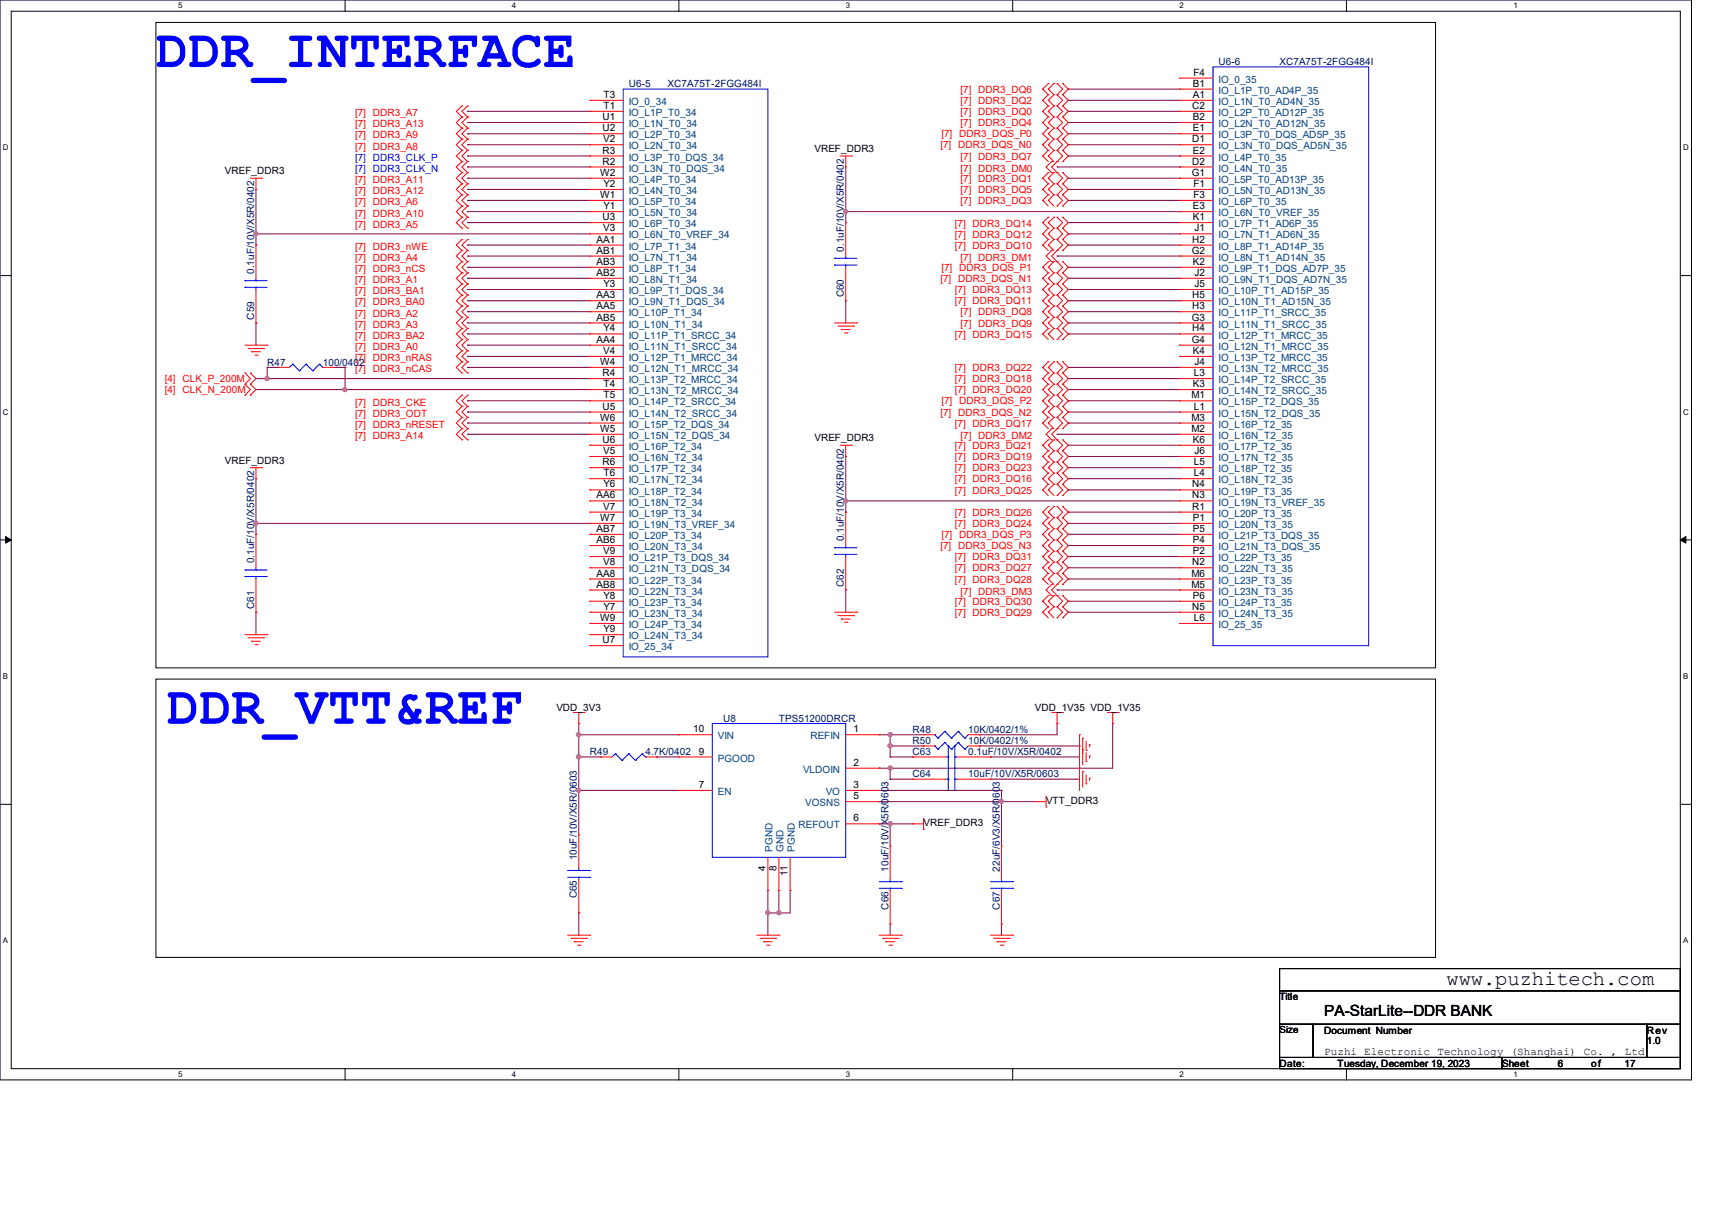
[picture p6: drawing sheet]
<svg xmlns="http://www.w3.org/2000/svg" width="297mm" height="210mm" viewBox="0 0 297 210" stroke-linecap="round" stroke-linejoin="round" font-family="sans-serif">
<path d="M0 0h293.5v187.3h-293.5zM1.9 1.9h289.6v183.4h-289.6z" fill="none" stroke="#000" stroke-width=".17"/>
<g fill="#fff">
<path d="M30.9 .2h.8v1.5h-.8z"/>
<path d="M30.9 185.5h.8v1.6h-.8z"/>
</g>
<path d="M59.9 0v1.9M59.9 185.3v2" fill="none" stroke="#000" stroke-width=".17"/>
<g fill="#fff">
<path d="M88.8 .2h.8v1.5h-.8z"/>
<path d="M88.8 185.5h.8v1.6h-.8z"/>
</g>
<path d="M117.8 0v1.9M117.8 185.3v2" fill="none" stroke="#000" stroke-width=".17"/>
<g fill="#fff">
<path d="M146.7 .2h.8v1.5h-.8z"/>
<path d="M146.7 185.5h.8v1.6h-.8z"/>
</g>
<path d="M175.7 0v1.9M175.7 185.3v2" fill="none" stroke="#000" stroke-width=".17"/>
<g fill="#fff">
<path d="M204.6 .2h.8v1.5h-.8z"/>
<path d="M204.6 185.5h.8v1.6h-.8z"/>
</g>
<path d="M233.6 0v1.9M233.6 185.3v2" fill="none" stroke="#000" stroke-width=".17"/>
<g fill="#fff">
<path d="M262.6 .2h.7v1.5h-.7z"/>
<path d="M262.6 185.5h.7v1.6h-.7z"/>
<path d="M.5 24.8h1v1.6h-1z"/>
<path d="M292 24.8h1v1.6h-1z"/>
<path d="M.5 70.7h1v1.5h-1z"/>
<path d="M292 70.7h1v1.5h-1z"/>
</g>
<path d="M0 47.8h1.9M291.5 47.8h2" fill="none" stroke="#000" stroke-width=".17"/>
<g fill="#fff">
<path d="M.5 116.5h.9v1.6h-.9z"/>
<path d="M292 116.5h.9v1.6h-.9z"/>
</g>
<path d="M0 93.6h1.9M291.5 93.6h2" fill="none" stroke="#000" stroke-width=".17"/>
<path d="M1 93l.9 .6-.9 .6zM291.5 93.6l1-.6v1.2z" fill="#000" stroke="#000" stroke-width=".17"/>
<g fill="#fff">
<path d="M.5 162.4h.9v1.5h-.9z"/>
<path d="M292 162.4h.9v1.5h-.9z"/>
</g>
<path d="M27.1 3.9h221.9v111.9h-221.9zM27.1 117.8h221.9v48.2h-221.9zM0 139.5h1.9M291.5 139.5h2M222 168h69.5v3.8h-69.5zM222 171.8h69.5v5.8h-69.5zM222 177.6h5.8v5.8h-5.8zM227.8 177.6h57.9v5.8h-57.9zM285.7 177.6h5.8v5.8h-5.8zM222 183.4h38.6v1.9h-38.6zM260.6 183.4h30.9v1.9h-30.9z" fill="none" stroke="#000" stroke-width=".17"/>
<g fill="none" stroke="#800040" stroke-width=".17">
<path d="M81.1 19.3h.1M81.1 19.3h21.2M185.3 19.3h.1M185.3 17.4h.1M185.3 15.5h.1M185.3 19.3h19.3M185.3 17.4h19.3M185.3 15.5h19.3M44.4 32.9v9.6M81.1 27.1h.1M81.1 29h.1M81.1 38.6h.1"/>
<path d="M81.1 34.8h.1M81.1 25.1h.1M81.1 23.2h.1M81.1 36.7h.1M81.1 30.9h.1M81.1 32.9h.1M81.1 21.3h.1M81.1 27.1h21.2M81.1 29h21.2M81.1 25.1h21.2M81.1 23.2h21.2M81.1 38.6h21.2"/>
<path d="M81.1 34.8h21.2M81.1 36.7h21.2M81.1 30.9h21.2M81.1 32.9h21.2M81.1 21.3h21.2M146.7 36.7h.1M146.7 38.6h.1M146.7 36.7h57.9M146.7 29v9.6M183.4 29h.1M183.4 29h21.2M185.3 25.1h.1"/>
<path d="M185.3 23.2h.1M185.3 30.9h.1M185.3 34.8h.1M185.3 21.3h.1M185.3 32.9h.1M185.3 27.1h.1M185.3 38.6h.1M185.3 27.1h19.3M185.3 25.1h19.3M185.3 23.2h19.3M185.3 38.6h19.3M185.3 34.8h19.3"/>
<path d="M185.3 30.9h19.3M185.3 32.9h19.3M185.3 21.3h19.3M44.4 56h.1M44.4 40.6h.1M44.4 42.5h.1M44.4 40.6h57.9M44.4 56v3.9M81.1 52.2h.1M81.1 57.9h.1M81.1 50.2h.1M81.1 59.9h.1"/>
<path d="M81.1 42.5h.1M81.1 46.4h.1M81.1 48.3h.1M81.1 54.1h.1M81.1 56h.1M81.1 44.4h.1M81.1 52.2h21.2M81.1 57.9h21.2M81.1 50.2h21.2M81.1 59.9h21.2M81.1 42.5h21.2M81.1 46.4h21.2"/>
<path d="M81.1 48.3h21.2M81.1 54.1h21.2M81.1 56h21.2M81.1 44.4h21.2M146.7 52.2h.1M146.7 52.2v3.8M183.4 44.4h.1M183.4 44.4h21.2M185.3 54.1h.1M185.3 56h.1M185.3 42.5h.1M185.3 52.2h.1"/>
<path d="M185.3 40.6h.1M185.3 50.2h.1M185.3 57.9h.1M185.3 46.4h.1M185.3 48.3h.1M185.3 52.2h19.3M185.3 57.9h19.3M185.3 50.2h19.3M185.3 42.5h19.3M185.3 46.4h19.3M185.3 48.3h19.3M185.3 54.1h19.3"/>
<path d="M185.3 56h19.3M185.3 40.6h19.3M44.4 65.7h57.9M44.4 67.6h57.9M46.4 65.7h.1M46.4 63.7h.1M46.4 63.7h1.9M46.4 63.7v2M57.9 63.7h2M59.9 67.6h.1M59.9 63.7h.1M59.9 63.7v3.9"/>
<path d="M81.1 69.5h.1M81.1 71.5h.1M81.1 73.4h.1M81.1 63.7h.1M81.1 61.8h.1M81.1 75.3h.1M81.1 69.5h21.2M81.1 71.5h21.2M81.1 73.4h21.2M81.1 63.7h21.2M81.1 61.8h21.2M81.1 75.3h21.2"/>
<path d="M102.3 65.7h.1M102.3 67.6h.1M146.7 79.2v9.6M183.4 75.3h.1M183.4 75.3h21.2M185.3 73.4h.1M185.3 65.7h.1M185.3 79.2h.1M185.3 67.6h.1M185.3 77.2h.1M185.3 63.7h.1M185.3 69.5h.1"/>
<path d="M185.3 71.5h.1M185.3 69.5h19.3M185.3 71.5h19.3M185.3 73.4h19.3M185.3 63.7h19.3M185.3 65.7h19.3M185.3 79.2h19.3M185.3 67.6h19.3M185.3 77.2h19.3M44.4 92.7h.1M44.4 90.8h.1M44.4 90.8h57.9"/>
<path d="M44.4 83v9.7M146.7 86.9h.1M146.7 88.8h.1M146.7 86.9h57.9M185.3 83h.1M185.3 81.1h.1M185.3 90.8h.1M185.3 85h.1M185.3 88.8h.1M185.3 98.5h.1M185.3 96.5h.1M185.3 92.7h.1"/>
<path d="M185.3 94.6h.1M185.3 83h19.3M185.3 81.1h19.3M185.3 90.8h19.3M185.3 85h19.3M185.3 88.8h19.3M185.3 98.5h19.3M185.3 96.5h19.3M185.3 92.7h19.3M185.3 94.6h19.3M44.4 106.2h.1M44.4 106.2v3.9"/>
<path d="M146.7 102.3h.1M146.7 102.3v3.9M183.4 102.3h.1M183.4 102.3h21.2M185.3 100.4h.1M185.3 106.2h.1M185.3 104.3h.1M185.3 100.4h19.3M185.3 106.2h19.3M185.3 104.3h19.3M100.4 137.1h.1M100.4 125.5h.1"/>
<path d="M100.4 127.4h.1M100.4 131.3h.1M100.4 125.5v19.3M100.4 131.3h3.9M100.4 127.4h17.4M100.4 137.1h17.4M113.9 131.3h.1M113.9 131.3h3.9M152.5 127.4h.1M152.5 133.2h.1M152.5 139h.1M152.5 137.1h.1"/>
<path d="M152.5 127.4h7.7M152.5 137.1h21.2M152.5 139h27M154.4 127.4h.1M154.4 129.4h.1M154.4 133.2h.1M154.4 135.1h.1M154.4 131.3h.1M154.4 127.4v3.9M154.4 133.2v1.9M154.4 131.3h3.9M154.4 129.4h5.8"/>
<path d="M154.4 135.1h3.9M169.9 127.4h.1M169.9 129.4h.1M169.9 129.4h17.4M171.8 135.1h.1M171.8 131.3h.1M171.8 131.3h15.5M171.8 135.1h15.5M173.7 137.1h.1M173.7 139h.1M173.7 137.1v9.6M183.4 125.5h.1"/>
<path d="M183.4 125.5v1.9h-13.5M193 125.5h.1M193 125.5v7.7h-40.5M100.4 158.3h.1M100.4 158.3v3.9M133.2 154.4h.1M133.2 158.3h.1M133.2 154.4v7.8M135.1 154.4h.1M135.1 158.3h.1M135.1 154.4v3.9M137.1 154.4h.1"/>
<path d="M137.1 154.4v3.9h-3.9M152.5 142.9h.1M152.5 142.9h5.8M154.4 142.9h.1M154.4 142.9v3.8M154.4 160.2h.1M154.4 160.2v2M173.7 160.2h.1M173.7 160.2v2"/>
</g>
<g fill="#f0f" stroke="#f0f" stroke-width=".17">
<circle cx="154.4" cy="129.3" r=".37"/>
<circle cx="154.4" cy="127.4" r=".37"/>
<circle cx="133.2" cy="158.3" r=".36"/>
<circle cx="100.4" cy="137.1" r=".37"/>
<circle cx="100.4" cy="127.4" r=".37"/>
<circle cx="100.4" cy="131.3" r=".37"/>
<circle cx="154.4" cy="133.2" r=".37"/>
<circle cx="154.4" cy="142.9" r=".37"/>
<circle cx="173.7" cy="139" r=".37"/>
<circle cx="135.1" cy="158.3" r=".37"/>
<circle cx="146.7" cy="36.7" r=".36"/>
<circle cx="146.7" cy="86.9" r=".36"/>
<circle cx="46.3" cy="65.6" r=".36"/>
<circle cx="59.8" cy="67.6" r=".36"/>
<circle cx="44.4" cy="40.5" r=".36"/>
<circle cx="44.4" cy="90.7" r=".36"/>
</g>
<g fill="none" stroke="#f00" stroke-width=".17">
<path d="M80.1 18.4h.1M80.1 18.4l-.9 .9 .9 1M81.1 18.4h.1M81.1 18.4l-1 .9 1 1M102.3 17.4h.1M102.3 19.3h.1M102.3 17.4h5.8M102.3 19.3h5.8M180.9 19.3h.1M180.9 17.4h.1M180.9 15.5h.1M180.9 19.3l1 1"/>
<path d="M180.9 17.4l1 1M180.9 15.5l1 .9M181.9 19.3h.1M181.9 18.4h.1M181.9 17.4h.1M181.9 16.4h.1M181.9 15.5h.1M181.9 14.5h.1M181.9 19.3l.9 1M181.9 18.4l-1 .9M181.9 17.4l.9 1M181.9 16.4l-1 1"/>
<path d="M181.9 15.5l.9 .9M181.9 14.5l-1 1M182.8 18.4h.1M182.8 16.4h.1M182.8 14.5h.1M182.8 18.4l-.9 .9M182.8 16.4l-.9 1M182.8 14.5l-.9 1M183.4 18.4h.1M183.4 16.4h.1M183.4 14.5h.1M183.4 18.4l1 .9-1 1"/>
<path d="M183.4 16.4l1 1-1 1M183.4 14.5l1 1-1 .9M184.4 18.4h.1M184.4 16.4h.1M184.4 14.5h.1M184.4 18.4l.9 .9-.9 1M184.4 16.4l.9 1-.9 1M184.4 14.5l.9 1-.9 .9M204.6 13.5h.1M204.6 15.5h.1M204.6 17.4h.1M204.6 19.3h.1"/>
<path d="M204.6 13.5h5.8M204.6 15.5h5.8M204.6 17.4h5.8M204.6 19.3h5.8M43.4 30.9h2M44.4 32.9h.1M44.4 30.9v2M45.4 30.9h.1M80.1 26.1h.1M80.1 28h.1M80.1 29.9h.1M80.1 37.7h.1"/>
<path d="M80.1 39.6h.1M80.1 33.8h.1M80.1 35.7h.1M80.1 20.3h.1M80.1 24.1h.1M80.1 22.2h.1M80.1 31.9h.1M80.1 26.1l-.9 1 .9 .9M80.1 28l-.9 1 .9 .9M80.1 37.7l-.9 .9 .9 1M80.1 33.8l-.9 1 .9 .9M80.1 24.1l-.9 1 .9 1"/>
<path d="M80.1 22.2l-.9 1 .9 .9M80.1 35.7l-.9 1 .9 1M80.1 29.9l-.9 1 .9 1M80.1 31.9l-.9 1 .9 .9M80.1 20.3l-.9 1 .9 .9M81.1 26.1h.1M81.1 28h.1M81.1 29.9h.1M81.1 37.7h.1M81.1 39.6h.1M81.1 33.8h.1M81.1 35.7h.1"/>
<path d="M81.1 20.3h.1M81.1 24.1h.1M81.1 22.2h.1M81.1 31.9h.1M81.1 26.1l-1 1 1 .9M81.1 28l-1 1 1 .9M81.1 37.7l-1 .9 1 1M81.1 33.8l-1 1 1 .9M81.1 24.1l-1 1 1 1M81.1 22.2l-1 1 1 .9M81.1 35.7l-1 1 1 1M81.1 29.9l-1 1 1 1"/>
<path d="M81.1 31.9l-1 1 1 .9M81.1 20.3l-1 1 1 .9M102.3 21.3h.1M102.3 23.2h.1M102.3 25.1h.1M102.3 27.1h.1M102.3 29h.1M102.3 30.9h.1M102.3 32.9h.1M102.3 34.8h.1M102.3 36.7h.1M102.3 38.6h.1"/>
<path d="M102.3 27.1h5.8M102.3 30.9h5.8M102.3 21.3h5.8M102.3 23.2h5.8M102.3 25.1h5.8M102.3 29h5.8M102.3 32.9h5.8M102.3 34.8h5.8M102.3 36.7h5.8M102.3 38.6h5.8M145.8 27.1h1.9M146.7 29h.1"/>
<path d="M146.7 38.6h.1M146.7 27.1v1.9M146.7 38.6v5.8M147.7 27.1h.1M180.9 25.1h.1M180.9 23.2h.1M180.9 30.9h.1M180.9 34.8h.1M180.9 21.3h.1M180.9 32.9h.1M180.9 27.1h.1M180.9 38.6h.1"/>
<path d="M180.9 25.1l1 1M180.9 23.2l1 .9M180.9 30.9l1 1M180.9 34.8l1 .9M180.9 21.3l1 .9M180.9 32.9l1 .9M180.9 27.1l1 .9M180.9 38.6l1 1M181.9 25.1h.1M181.9 24.1h.1M181.9 23.2h.1M181.9 22.2h.1"/>
<path d="M181.9 30.9h.1M181.9 29.9h.1M181.9 34.8h.1M181.9 33.8h.1M181.9 21.3h.1M181.9 20.3h.1M181.9 32.9h.1M181.9 31.9h.1M181.9 27.1h.1M181.9 26.1h.1M181.9 39.6h.1M181.9 38.6h.1"/>
<path d="M181.9 37.7h.1M181.9 25.1l.9 1M181.9 24.1l-1 1M181.9 23.2l.9 .9M181.9 22.2l-1 1M181.9 30.9l.9 1M181.9 29.9l-1 1M181.9 34.8l.9 .9M181.9 33.8l-1 1M181.9 21.3l.9 .9M181.9 20.3l-1 1M181.9 32.9l.9 .9"/>
<path d="M181.9 31.9l-1 1M181.9 27.1l.9 .9M181.9 26.1l-1 1M181.9 39.6l-1 1M181.9 38.6l.9 1M181.9 37.7l-1 .9M182.5 28h.1M182.5 29.9h.1M182.5 28l-1 1 1 .9M182.8 24.1h.1M182.8 22.2h.1M182.8 29.9h.1"/>
<path d="M182.8 33.8h.1M182.8 20.3h.1M182.8 31.9h.1M182.8 26.1h.1M182.8 39.6h.1M182.8 37.7h.1M182.8 24.1l-.9 1M182.8 22.2l-.9 1M182.8 29.9l-.9 1M182.8 33.8l-.9 1M182.8 20.3l-.9 1M182.8 31.9l-.9 1"/>
<path d="M182.8 26.1l-.9 1M182.8 39.6l-.9 1M182.8 37.7l-.9 .9M183.4 26.1h.1M183.4 24.1h.1M183.4 22.2h.1M183.4 28h.1M183.4 29.9h.1M183.4 20.3h.1M183.4 31.9h.1M183.4 35.7h.1M183.4 33.8h.1"/>
<path d="M183.4 39.6h.1M183.4 37.7h.1M183.4 24.1l1 1-1 1M183.4 22.2l1 1-1 .9M183.4 26.1l1 1-1.9 1.9 .9 .9M183.4 29.9l1 1-1 1M183.4 33.8l1 1-1 .9M183.4 20.3l1 1-1 .9M183.4 31.9l1 1-1 .9M183.4 39.6l1 1-1 .9M183.4 37.7l1 .9-1 1M184.4 24.1h.1"/>
<path d="M184.4 26.1h.1M184.4 22.2h.1M184.4 20.3h.1M184.4 29.9h.1M184.4 31.9h.1M184.4 33.8h.1M184.4 35.7h.1M184.4 28h.1M184.4 39.6h.1M184.4 37.7h.1M184.4 24.1l.9 1-.9 1M184.4 22.2l.9 1-.9 .9"/>
<path d="M184.4 29.9l.9 1-.9 1M184.4 33.8l.9 1-.9 .9M184.4 20.3l.9 1-.9 .9M184.4 31.9l.9 1-.9 .9M184.4 26.1l.9 1-.9 .9M184.4 39.6l.9 1-.9 .9M184.4 37.7l.9 .9-.9 1M204.6 21.3h.1M204.6 23.2h.1M204.6 25.1h.1M204.6 27.1h.1M204.6 29h.1"/>
<path d="M204.6 30.9h.1M204.6 32.9h.1M204.6 34.8h.1M204.6 36.7h.1M204.6 38.6h.1M204.6 27.1h5.8M204.6 30.9h5.8M204.6 21.3h5.8M204.6 23.2h5.8M204.6 25.1h5.8M204.6 29h5.8M204.6 32.9h5.8"/>
<path d="M204.6 34.8h5.8M204.6 36.7h5.8M204.6 38.6h5.8M42.5 59.9h3.9M44.4 42.5h.1M44.4 56h.1M44.4 42.5v5.8M44.4 50.2v5.8M46.4 59.9h.1M80.1 58.9h.1M80.1 51.2h.1M80.1 53.1h.1"/>
<path d="M80.1 49.2h.1M80.1 57h.1M80.1 41.5h.1M80.1 43.4h.1M80.1 45.4h.1M80.1 47.3h.1M80.1 55h.1M80.1 58.9l-.9 1 .9 .9M80.1 51.2l-.9 1 .9 .9M80.1 49.2l-.9 1 .9 1M80.1 57l-.9 .9 .9 1M80.1 41.5l-.9 1 .9 .9"/>
<path d="M80.1 45.4l-.9 1 .9 .9M80.1 47.3l-.9 1 .9 .9M80.1 53.1l-.9 1 .9 .9M80.1 55l-.9 1 .9 1M80.1 43.4l-.9 1 .9 1M81.1 58.9h.1M81.1 51.2h.1M81.1 53.1h.1M81.1 49.2h.1M81.1 57h.1M81.1 41.5h.1M81.1 43.4h.1"/>
<path d="M81.1 45.4h.1M81.1 47.3h.1M81.1 55h.1M81.1 58.9l-1 1 1 .9M81.1 51.2l-1 1 1 .9M81.1 49.2l-1 1 1 1M81.1 57l-1 .9 1 1M81.1 41.5l-1 1 1 .9M81.1 45.4l-1 1 1 .9M81.1 47.3l-1 1 1 .9M81.1 53.1l-1 1 1 .9M81.1 55l-1 1 1 1"/>
<path d="M81.1 43.4l-1 1 1 1M102.3 40.6h.1M102.3 42.5h.1M102.3 44.4h.1M102.3 46.4h.1M102.3 48.3h.1M102.3 50.2h.1M102.3 52.2h.1M102.3 54.1h.1M102.3 56h.1M102.3 57.9h.1M102.3 59.9h.1"/>
<path d="M102.3 56h5.8M102.3 59.9h5.8M102.3 40.6h5.8M102.3 42.5h5.8M102.3 44.4h5.8M102.3 46.4h5.8M102.3 48.3h5.8M102.3 50.2h5.8M102.3 52.2h5.8M102.3 54.1h5.8M102.3 57.9h5.8M144.8 56h3.9"/>
<path d="M145.4 56.6h2.7M146 57.1h.1M146 57.1h1.5M146.5 57.7h.4M146.7 52.2h.1M146.7 46.4v5.8M146.9 57.7h.1M148.1 56.6h.1M148.7 56h.1M180.9 54.1h.1M180.9 56h.1M180.9 42.5h.1"/>
<path d="M180.9 52.2h.1M180.9 40.6h.1M180.9 50.2h.1M180.9 57.9h.1M180.9 48.3h.1M180.9 46.4h.1M180.9 54.1l1 .9M180.9 56l1 1M180.9 42.5l1 .9M180.9 52.2l1 .9M180.9 40.6l1 .9M180.9 50.2l1 1"/>
<path d="M180.9 57.9l1 1M180.9 48.3l1 .9M180.9 46.4l1 .9M181.9 54.1h.1M181.9 53.1h.1M181.9 56h.1M181.9 55h.1M181.9 42.5h.1M181.9 41.5h.1M181.9 52.2h.1M181.9 51.2h.1M181.9 40.6h.1"/>
<path d="M181.9 50.2h.1M181.9 49.2h.1M181.9 57.9h.1M181.9 57h.1M181.9 48.3h.1M181.9 47.3h.1M181.9 46.4h.1M181.9 45.4h.1M181.9 54.1l.9 .9M181.9 53.1l-1 1M181.9 56l.9 1M181.9 55l-1 1"/>
<path d="M181.9 42.5l.9 .9M181.9 41.5l-1 1M181.9 52.2l.9 .9M181.9 51.2l-1 1M181.9 40.6l.9 .9M181.9 50.2l.9 1M181.9 49.2l-1 1M181.9 57.9l.9 1M181.9 57l-1 .9M181.9 48.3l.9 .9M181.9 47.3l-1 1M181.9 46.4l.9 .9"/>
<path d="M181.9 45.4l-1 1M182.5 43.4h.1M182.5 45.4h.1M182.5 43.4l-1 1 1 1M182.8 53.1h.1M182.8 55h.1M182.8 41.5h.1M182.8 51.2h.1M182.8 49.2h.1M182.8 57h.1M182.8 47.3h.1M182.8 45.4h.1"/>
<path d="M182.8 53.1l-.9 1M182.8 55l-.9 1M182.8 41.5l-.9 1M182.8 51.2l-.9 1M182.8 49.2l-.9 1M182.8 57l-.9 .9M182.8 47.3l-.9 1M182.8 45.4l-.9 1M183.4 55h.1M183.4 53.1h.1M183.4 57h.1M183.4 43.4h.1"/>
<path d="M183.4 41.5h.1M183.4 51.2h.1M183.4 49.2h.1M183.4 58.9h.1M183.4 45.4h.1M183.4 47.3h.1M183.4 53.1l1 1-1 .9M183.4 55l1 1-1 1M183.4 41.5l1 1-1 .9M183.4 51.2l1 1-1 .9M183.4 49.2l1 1-1 1M183.4 57l1 .9-1 1"/>
<path d="M183.4 43.4l-.9 1 .9 1M183.4 47.3l1 1-1 .9M183.4 45.4l1 1-1 .9M184.4 53.1h.1M184.4 55h.1M184.4 57h.1M184.4 41.5h.1M184.4 43.4h.1M184.4 51.2h.1M184.4 49.2h.1M184.4 58.9h.1M184.4 47.3h.1"/>
<path d="M184.4 45.4h.1M184.4 53.1l.9 1-.9 .9M184.4 55l.9 1-.9 1M184.4 41.5l.9 1-.9 .9M184.4 51.2l.9 1-.9 .9M184.4 49.2l.9 1-.9 1M184.4 57l.9 .9-.9 1M184.4 47.3l.9 1-.9 .9M184.4 45.4l.9 1-.9 .9M204.6 40.6h.1M204.6 42.5h.1M204.6 44.4h.1"/>
<path d="M204.6 46.4h.1M204.6 48.3h.1M204.6 50.2h.1M204.6 52.2h.1M204.6 54.1h.1M204.6 56h.1M204.6 57.9h.1M204.6 59.9h.1M204.6 56h5.8M204.6 59.9h5.8M204.6 40.6h5.8M204.6 42.5h5.8"/>
<path d="M204.6 44.4h5.8M204.6 46.4h5.8M204.6 48.3h5.8M204.6 50.2h5.8M204.6 52.2h5.8M204.6 54.1h5.8M204.6 57.9h5.8M42.5 66.6h.1M42.5 64.7h.1M42.5 68.5h.1M42.5 64.7l.9 1-.9 .9M42.5 66.6l.9 1-.9 .9"/>
<path d="M43.1 60.5h2.7M43.4 64.7h.1M43.4 66.6h.1M43.4 68.5h.1M43.4 64.7l1 1-1 .9M43.4 66.6l1 1-1 .9M43.6 61h.1M43.6 61h1.6M44.2 61.6h.4M44.6 61.6h.1M45.8 60.5h.1M48.3 63.7h.1"/>
<path d="M48.3 63.7h1.9M56 63.7h1.9M57.9 63.7h.1M80.1 60.8h.1M80.1 68.5h.1M80.1 70.5h.1M80.1 72.4h.1M80.1 74.3h.1M80.1 62.7h.1M80.1 64.7h.1M80.1 76.3h.1M80.1 68.5l-.9 1 .9 1"/>
<path d="M80.1 70.5l-.9 1 .9 .9M80.1 72.4l-.9 1 .9 .9M80.1 60.8l-.9 1 .9 .9M80.1 62.7l-.9 1 .9 1M80.1 74.3l-.9 1 .9 1M81.1 60.8h.1M81.1 68.5h.1M81.1 70.5h.1M81.1 72.4h.1M81.1 74.3h.1M81.1 62.7h.1M81.1 64.7h.1"/>
<path d="M81.1 76.3h.1M81.1 68.5l-1 1 1 1M81.1 70.5l-1 1 1 .9M81.1 72.4l-1 1 1 .9M81.1 60.8l-1 1 1 .9M81.1 62.7l-1 1 1 1M81.1 74.3l-1 1 1 1M102.3 61.8h.1M102.3 63.7h.1M102.3 65.7h.1M102.3 67.6h.1M102.3 69.5h.1"/>
<path d="M102.3 71.5h.1M102.3 73.4h.1M102.3 75.3h.1M102.3 77.2h.1M102.3 79.2h.1M102.3 77.2h5.8M102.3 61.8h5.8M102.3 63.7h5.8M102.3 65.7h5.8M102.3 67.6h5.8M102.3 69.5h5.8M102.3 71.5h5.8"/>
<path d="M102.3 73.4h5.8M102.3 75.3h5.8M102.3 79.2h5.8M145.8 77.2h1.9M146.7 79.2h.1M146.7 77.2v2M147.7 77.2h.1M180.9 73.4h.1M180.9 65.7h.1M180.9 79.2h.1M180.9 67.6h.1M180.9 77.2h.1"/>
<path d="M180.9 63.7h.1M180.9 69.5h.1M180.9 71.5h.1M180.9 73.4l1 .9M180.9 65.7l1 .9M180.9 79.2l1 .9M180.9 67.6l1 .9M180.9 77.2l1 1M180.9 63.7l1 1M180.9 69.5l1 1M180.9 71.5l1 .9M181.9 73.4h.1"/>
<path d="M181.9 72.4h.1M181.9 65.7h.1M181.9 64.7h.1M181.9 79.2h.1M181.9 78.2h.1M181.9 67.6h.1M181.9 66.6h.1M181.9 77.2h.1M181.9 76.3h.1M181.9 63.7h.1M181.9 62.7h.1M181.9 69.5h.1"/>
<path d="M181.9 68.5h.1M181.9 71.5h.1M181.9 70.5h.1M181.9 73.4l.9 .9M181.9 72.4l-1 1M181.9 65.7l.9 .9M181.9 64.7l-1 1M181.9 79.2l.9 .9M181.9 78.2l-1 1M181.9 67.6l.9 .9M181.9 66.6l-1 1M181.9 77.2l.9 1"/>
<path d="M181.9 76.3l-1 .9M181.9 63.7l.9 1M181.9 62.7l-1 1M181.9 69.5l.9 1M181.9 68.5l-1 1M181.9 71.5l.9 .9M181.9 70.5l-1 1M182.5 74.3h.1M182.5 76.3h.1M182.5 74.3l-1 1 1 1M182.8 72.4h.1M182.8 64.7h.1"/>
<path d="M182.8 78.2h.1M182.8 66.6h.1M182.8 76.3h.1M182.8 62.7h.1M182.8 68.5h.1M182.8 70.5h.1M182.8 72.4l-.9 1M182.8 64.7l-.9 1M182.8 78.2l-.9 1M182.8 66.6l-.9 1M182.8 76.3l-.9 .9M182.8 62.7l-.9 1"/>
<path d="M182.8 68.5l-.9 1M182.8 70.5l-.9 1M183.4 74.3h.1M183.4 72.4h.1M183.4 66.6h.1M183.4 64.7h.1M183.4 78.2h.1M183.4 68.5h.1M183.4 76.3h.1M183.4 62.7h.1M183.4 70.5h.1M183.4 72.4l1 1-1 .9"/>
<path d="M183.4 64.7l1 1-1 .9M183.4 78.2l1 1-1 .9M183.4 66.6l1 1-1 .9M183.4 76.3l1 .9-1 1M183.4 62.7l1 1-1 1M183.4 74.3l-.9 1 .9 1M183.4 68.5l1 1-1 1M183.4 70.5l1 1-1 .9M184.4 72.4h.1M184.4 74.3h.1M184.4 64.7h.1M184.4 66.6h.1"/>
<path d="M184.4 78.2h.1M184.4 68.5h.1M184.4 76.3h.1M184.4 62.7h.1M184.4 70.5h.1M184.4 72.4l.9 1-.9 .9M184.4 64.7l.9 1-.9 .9M184.4 78.2l.9 1-.9 .9M184.4 66.6l.9 1-.9 .9M184.4 76.3l.9 .9-.9 1M184.4 62.7l.9 1-.9 1M184.4 68.5l.9 1-.9 1"/>
<path d="M184.4 70.5l.9 1-.9 .9M204.6 61.8h.1M204.6 63.7h.1M204.6 65.7h.1M204.6 67.6h.1M204.6 69.5h.1M204.6 71.5h.1M204.6 73.4h.1M204.6 75.3h.1M204.6 77.2h.1M204.6 79.2h.1M204.6 77.2h5.8"/>
<path d="M204.6 61.8h5.8M204.6 63.7h5.8M204.6 65.7h5.8M204.6 67.6h5.8M204.6 69.5h5.8M204.6 71.5h5.8M204.6 73.4h5.8M204.6 75.3h5.8M204.6 79.2h5.8M43.4 81.1h2M44.4 83h.1M44.4 92.7h.1"/>
<path d="M44.4 81.1v1.9M44.4 92.7v5.8M45.4 81.1h.1M102.3 81.1h.1M102.3 83h.1M102.3 85h.1M102.3 86.9h.1M102.3 88.8h.1M102.3 90.8h.1M102.3 92.7h.1M102.3 94.6h.1M102.3 96.5h.1"/>
<path d="M102.3 98.5h.1M102.3 81.1h5.8M102.3 83h5.8M102.3 85h5.8M102.3 86.9h5.8M102.3 88.8h5.8M102.3 90.8h5.8M102.3 92.7h5.8M102.3 94.6h5.8M102.3 96.5h5.8M102.3 98.5h5.8M146.7 88.8h.1"/>
<path d="M146.7 88.8v5.8M146.7 96.5v5.8M180.9 83h.1M180.9 81.1h.1M180.9 90.8h.1M180.9 85h.1M180.9 88.8h.1M180.9 98.5h.1M180.9 96.5h.1M180.9 94.6h.1M180.9 92.7h.1M180.9 83l1 1"/>
<path d="M180.9 81.1l1 .9M180.9 90.8l1 .9M180.9 85l1 .9M180.9 88.8l1 1M180.9 98.5l1 .9M180.9 96.5l1 1M180.9 94.6l1 1M180.9 92.7l1 .9M181.9 83h.1M181.9 82h.1M181.9 81.1h.1M181.9 80.1h.1"/>
<path d="M181.9 90.8h.1M181.9 89.8h.1M181.9 85h.1M181.9 84h.1M181.9 88.8h.1M181.9 87.8h.1M181.9 98.5h.1M181.9 97.5h.1M181.9 99.4h.1M181.9 96.5h.1M181.9 95.6h.1M181.9 94.6h.1"/>
<path d="M181.9 93.6h.1M181.9 92.7h.1M181.9 91.7h.1M181.9 83l.9 1M181.9 82l-1 1M181.9 81.1l.9 .9M181.9 80.1l-1 1M181.9 90.8l.9 .9M181.9 89.8l-1 1M181.9 85l.9 .9M181.9 84l-1 1M181.9 88.8l.9 1"/>
<path d="M181.9 87.8l-1 1M181.9 98.5l.9 .9M181.9 97.5l-1 1M181.9 99.4l-1 1M181.9 96.5l.9 1M181.9 95.6l-1 .9M181.9 94.6l.9 1M181.9 93.6l-1 1M181.9 92.7l.9 .9M181.9 91.7l-1 1M182.8 82h.1M182.8 80.1h.1"/>
<path d="M182.8 89.8h.1M182.8 84h.1M182.8 87.8h.1M182.8 97.5h.1M182.8 99.4h.1M182.8 95.6h.1M182.8 93.6h.1M182.8 91.7h.1M182.8 82l-.9 1M182.8 80.1l-.9 1M182.8 89.8l-.9 1M182.8 84l-.9 1"/>
<path d="M182.8 87.8l-.9 1M182.8 97.5l-.9 1M182.8 99.4l-.9 1M182.8 95.6l-.9 .9M182.8 93.6l-.9 1M182.8 91.7l-.9 1M183.4 84h.1M183.4 82h.1M183.4 80.1h.1M183.4 91.7h.1M183.4 89.8h.1M183.4 85.9h.1"/>
<path d="M183.4 87.8h.1M183.4 99.4h.1M183.4 97.5h.1M183.4 95.6h.1M183.4 93.6h.1M183.4 82l1 1-1 1M183.4 80.1l1 1-1 .9M183.4 89.8l1 1-1 .9M183.4 84l1 1-1 .9M183.4 87.8l1 1-1 1M183.4 97.5l1 1-1 .9M183.4 99.4l1 1-1 .9"/>
<path d="M183.4 95.6l1 .9-1 1M183.4 93.6l1 1-1 1M183.4 91.7l1 1-1 .9M184.4 82h.1M184.4 84h.1M184.4 80.1h.1M184.4 89.8h.1M184.4 91.7h.1M184.4 85.9h.1M184.4 87.8h.1M184.4 97.5h.1M184.4 99.4h.1"/>
<path d="M184.4 95.6h.1M184.4 93.6h.1M184.4 82l.9 1-.9 1M184.4 80.1l.9 1-.9 .9M184.4 89.8l.9 1-.9 .9M184.4 84l.9 1-.9 .9M184.4 87.8l.9 1-.9 1M184.4 97.5l.9 1-.9 .9M184.4 99.4l.9 1-.9 .9M184.4 95.6l.9 .9-.9 1M184.4 93.6l.9 1-.9 1M184.4 91.7l.9 1-.9 .9"/>
<path d="M204.6 81.1h.1M204.6 83h.1M204.6 85h.1M204.6 86.9h.1M204.6 88.8h.1M204.6 90.8h.1M204.6 92.7h.1M204.6 94.6h.1M204.6 96.5h.1M204.6 98.5h.1M204.6 81.1h5.8M204.6 83h5.8"/>
<path d="M204.6 85h5.8M204.6 86.9h5.8M204.6 88.8h5.8M204.6 90.8h5.8M204.6 92.7h5.8M204.6 94.6h5.8M204.6 96.5h5.8M204.6 98.5h5.8M42.5 110.1h3.9M43.1 110.6h2.7M43.6 111.2h.1M43.6 111.2h1.6"/>
<path d="M44.2 111.8h.4M44.4 106.2h.1M44.4 100.4v5.8M44.6 111.8h.1M45.8 110.6h.1M46.4 110.1h.1M102.3 100.4h.1M102.3 102.3h.1M102.3 104.3h.1M102.3 106.2h.1M102.3 108.1h.1M102.3 110.1h.1"/>
<path d="M102.3 112h.1M102.3 106.2h5.8M102.3 110.1h5.8M102.3 100.4h5.8M102.3 102.3h5.8M102.3 104.3h5.8M102.3 108.1h5.8M102.3 112h5.8M144.8 106.2h3.9M145.4 106.8h2.7M146 107.4h.1M146 107.4h1.5"/>
<path d="M146.5 107.9h.4M146.7 102.3h.1M146.9 107.9h.1M148.1 106.8h.1M148.7 106.2h.1M180.9 100.4h.1M180.9 106.2h.1M180.9 104.3h.1M180.9 100.4l1 .9M180.9 106.2l1 .9M180.9 104.3l1 .9M181.9 100.4h.1"/>
<path d="M181.9 106.2h.1M181.9 105.2h.1M181.9 104.3h.1M181.9 103.3h.1M181.9 100.4l.9 .9M181.9 106.2l.9 .9M181.9 105.2l-1 1M181.9 104.3l.9 .9M181.9 103.3l-1 1M182.5 101.3h.1M182.5 103.3h.1M182.5 101.3l-1 1 1 1"/>
<path d="M182.8 105.2h.1M182.8 103.3h.1M182.8 105.2l-.9 1M182.8 103.3l-.9 1M183.4 101.3h.1M183.4 107.1h.1M183.4 105.2h.1M183.4 103.3h.1M183.4 105.2l1 1-1 .9M183.4 103.3l1 1-1 .9M183.4 101.3l-.9 1 .9 1M184.4 101.3h.1"/>
<path d="M184.4 105.2h.1M184.4 107.1h.1M184.4 103.3h.1M184.4 105.2l.9 1-.9 .9M184.4 103.3l.9 1-.9 .9M204.6 100.4h.1M204.6 102.3h.1M204.6 104.3h.1M204.6 106.2h.1M204.6 108.1h.1M204.6 106.2h5.8M204.6 100.4h5.8"/>
<path d="M204.6 102.3h5.8M204.6 104.3h5.8M204.6 108.1h5.8M99.4 123.6h1.9M100.4 125.5h.1M100.4 123.6v1.9M101.3 123.6h.1M104.3 131.3h.1M104.3 131.3h1.9M112 131.3h1.9M113.9 131.3h.1M117.8 137.1h.1"/>
<path d="M117.8 131.3h.1M117.8 127.4h.1M117.8 127.4h5.8M117.8 131.3h5.8M117.8 137.1h5.8M146.7 139h5.8M146.7 127.4h5.8M146.7 133.2h5.8M146.7 137.1h5.8M152.5 127.4h.1M152.5 133.2h.1M152.5 137.1h.1"/>
<path d="M152.5 139h.1M158.3 135.1h.1M158.3 131.3h.1M158.3 135.1h5.8M158.3 131.3h5.8M160.2 127.4h.1M160.2 129.4h.1M160.2 127.4h2M160.2 129.4h2M166 135.1h5.8M166 131.3h5.8M168 127.4h1.9"/>
<path d="M168 129.4h1.9M169.9 127.4h.1M169.9 129.4h.1M171.8 135.1h.1M171.8 131.3h.1M179.5 139h.1M179.5 139h2M181.5 140h.1M181.5 138v2M182.5 123.6h1.9M183.4 125.5h.1M183.4 123.6v1.9"/>
<path d="M184.4 123.6h.1M187.3 127.4h.1M187.3 133.2h.1M187.3 129.4h.1M187.3 127.4v9.7M187.8 128h.1M187.8 133.8h.1M187.8 129.9h.1M187.8 128v4.6M187.8 133.8v2.7M188.4 130.1h.1M188.4 135.9h.1"/>
<path d="M188.4 132h.1M188.4 128.6v1.5M188.4 130.5v1.5M188.4 134.4v1.5M189 129.2h.1M189 135h.1M189 131.1h.1M189 129.2v.3M189 131.1v.4M189 135v.3M192.1 123.6h1.9M193 125.5h.1"/>
<path d="M193 123.6v1.9M194 123.6h.1M100.4 158.3h.1M100.4 144.8h.1M100.4 144.8v5.8M100.4 152.5v5.8M133.2 154.4h.1M133.2 148.7v5.7M135.1 154.4h.1M135.1 148.7v5.7M137.1 154.4h.1M137.1 148.7v5.7"/>
<path d="M146.7 142.9h5.8M152.5 142.9h.1M154.4 146.7h.1M154.4 146.7v5.8M154.4 154.4v5.8M158.3 142.9h.1M158.3 142.9h1.9M160.2 143.8h.1M160.2 141.9v1.9M173.7 146.7h.1M173.7 146.7v5.8M173.7 154.4v5.8"/>
<path d="M98.5 162.2h3.8M99.1 162.7h2.7M99.6 163.3h.1M99.6 163.3h1.6M100.2 163.9h.4M100.6 163.9h.1M101.8 162.7h.1M102.3 162.2h.1M131.3 162.2h3.8M131.9 162.7h2.7M132.5 163.3h.1M132.5 163.3h1.5"/>
<path d="M133 163.9h.4M133.4 163.9h.1M134.6 162.7h.1M135.1 162.2h.1M152.5 162.2h3.9M153.1 162.7h2.7M153.7 163.3h.1M153.7 163.3h1.5M154.3 163.9h.3M154.4 160.2h.1M154.6 163.9h.1M155.8 162.7h.1"/>
<path d="M156.4 162.2h.1M171.8 162.2h3.9M172.4 162.7h2.7M173 163.3h.1M173 163.3h1.5M173.6 163.9h.3M173.7 160.2h.1M173.9 163.9h.1M175.1 162.7h.1M175.7 162.2h.1"/>
</g>
<g fill="none" stroke="#00f" stroke-width=".17">
<path d="M108.1 15.5h25.1v98.4h-25.1zM210.4 11.6h27v100.4h-27zM42.5 48.7h.1M42.5 49.8h.1M42.5 48.7h3.9M42.5 49.8h3.9M44.4 48.7h.1M44.4 49.8h.1M44.4 48.3v.4M44.4 49.8v.4M144.8 44.8h.1M144.8 46h.1"/>
<path d="M144.8 44.8h3.9M144.8 46h3.9M146.7 44.8h.1M146.7 46h.1M146.7 44.4v.4M146.7 46v.4M50.8 63.2h.1M50.8 63.2l-.6 .5M50.8 63.2l1.1 1.1M51.9 64.3h.1M53.1 63.2h.1M53.1 63.2l-1.2 1.1"/>
<path d="M53.1 63.2l1.2 1.1M54.3 64.3h.1M55.4 63.2h.1M55.4 63.2l-1.1 1.1M55.4 63.2l.6 .5M56 63.7h.1M42.5 98.8h.1M42.5 100h.1M42.5 98.8h3.9M42.5 100h3.9M44.4 98.8h.1M44.4 100h.1"/>
<path d="M44.4 98.5v.3M44.4 100v.4M144.8 95h.1M144.8 96.1h.1M144.8 95h3.9M144.8 96.1h3.9M146.7 95h.1M146.7 96.1h.1M146.7 94.6v.4M146.7 96.1v.4M106.8 130.7h.1M106.8 130.7l-.6 .6"/>
<path d="M106.8 130.7l1.1 1.2M107.9 131.9h.1M109.1 130.7h.1M109.1 130.7l-1.2 1.2M109.1 130.7l1.1 1.2M110.2 131.9h.1M111.4 130.7h.1M111.4 130.7l-1.2 1.2M111.4 130.7l.6 .6M112 131.3h.1M123.6 125.5h23.1v23.2h-23.1zM162.2 127.4h.1"/>
<path d="M162.2 129.4h.1M162.2 127.4l.5 .6M162.2 129.4l.5 .5M162.7 128h.1M162.7 129.9h.1M163.9 126.8h.1M163.9 128.8h.1M163.9 126.8l1.2 1.2M163.9 126.8l-1.2 1.2M163.9 128.8l1.2 1.1M163.9 128.8l-1.2 1.1M164.1 135.1h.4"/>
<path d="M164.1 131.3h.4M164.5 133.2h.1M164.5 135.1h.1M164.5 129.4h.1M164.5 131.3h.1M164.5 129.4v7.7M165.1 128h.1M165.1 129.9h.1M165.7 133.2h.1M165.7 135.1h.1M165.7 129.4h.1M165.7 131.3h.1"/>
<path d="M165.7 129.4v7.7M165.7 135.1h.3M165.7 131.3h.3M166.2 126.8h.1M166.2 128.8h.1M166.2 126.8l1.2 1.2M166.2 126.8l-1.1 1.2M166.2 128.8l1.2 1.1M166.2 128.8l-1.1 1.1M167.4 128h.1M167.4 129.9h.1M168 127.4l-.6 .6"/>
<path d="M168 129.4l-.6 .5M98.5 152.1h3.8M98.5 151h3.8M100.4 152.1h.1M100.4 151h.1M100.4 150.6v.4M100.4 152.1v.4M102.3 152.1h.1M102.3 151h.1M152.5 154.1h3.9M152.5 152.9h3.9M154.4 154.1h.1"/>
<path d="M154.4 152.9h.1M154.4 152.5v.4M154.4 154.1v.3M156.4 154.1h.1M156.4 152.9h.1M171.8 154.1h3.9M171.8 152.9h3.9M173.7 154.1h.1M173.7 152.9h.1M173.7 152.5v.4M173.7 154.1v.3M175.7 154.1h.1"/>
<path d="M175.7 152.9h.1"/>
</g>
<g font-size="9.2" fill="#00f">
<text x="27.1" y="11.6">DDR_INTERFACE</text>
<text x="29" y="125.5">DDR_VTT&amp;REF</text>
</g>
<text font-size="3.6" x="251" y="170.8">www.puzhitech.com</text>
<text font-size="2.7" x="229.7" y="176.1">PA-StarLite--DDR BANK</text>
<text font-size="1.9" x="229.7" y="183">Puzhi Electronic Technology (Shanghai) Co. , Ltd</text>
<g font-size="1.7" fill="#000080">
<text x="211.4" y="11.3">U6-6</text>
<text x="222" y="11.3">XC7A75T-2FGG484I</text>
<text x="109.1" y="15.2">U6-5</text>
<text x="115.8" y="15.2">XC7A75T-2FGG484I</text>
<text x="44.1" y="47.5" transform="rotate(-90 44.1 47.5)">0.1uF/10V/X5R/0402</text>
<text x="146.4" y="43.6" transform="rotate(-90 146.4 43.6)">0.1uF/10V/X5R/0402</text>
<text x="146.4" y="51.6" transform="rotate(-90 146.4 51.6)">C60</text>
<text x="44.1" y="55.4" transform="rotate(-90 44.1 55.4)">C59</text>
<text x="46.4" y="63.4">R47</text>
<text x="56" y="63.4">100/0402</text>
<text x="146.4" y="93.8" transform="rotate(-90 146.4 93.8)">0.1uF/10V/X5R/0402</text>
<text x="44.1" y="97.7" transform="rotate(-90 44.1 97.7)">0.1uF/10V/X5R/0402</text>
<text x="146.4" y="101.8" transform="rotate(-90 146.4 101.8)">C62</text>
<text x="44.1" y="105.6" transform="rotate(-90 44.1 105.6)">C61</text>
<text x="125.5" y="125.2">U8</text>
<text x="135.1" y="125.2">TPS51200DRCR</text>
<text x="102.3" y="131">R49</text>
<text x="112" y="131">4.7K/0402</text>
<text x="158.3" y="127.1">R48</text>
<text x="158.3" y="129">R50</text>
<text x="158.3" y="131">C63</text>
<text x="168" y="127.1">10K/0402/1%</text>
<text x="168" y="129">10K/0402/1%</text>
<text x="168" y="131">0.1uF/10V/X5R/0402</text>
<text x="158.3" y="134.8">C64</text>
<text x="168" y="134.8">10uF/10V/X5R/0603</text>
<text x="100.1" y="149.2" transform="rotate(-90 100.1 149.2)">10uF/10V/X5R/0603</text>
<text x="100.1" y="155.8" transform="rotate(-90 100.1 155.8)">C65</text>
<text x="154.1" y="151.2" transform="rotate(-90 154.1 151.2)">10uF/10V/X5R/0603</text>
<text x="173.4" y="151.2" transform="rotate(-90 173.4 151.2)">22uF/6V3/X5R/0603</text>
<text x="154.1" y="157.7" transform="rotate(-90 154.1 157.7)">C66</text>
<text x="173.4" y="157.7" transform="rotate(-90 173.4 157.7)">C67</text>
</g>
<g font-size="1.7">
<text x="104.7" y="17">T3</text>
<text x="207" y="15">B1</text>
<text x="207" y="17">A1</text>
<text x="207" y="13.1">F4</text>
<text x="104.5" y="20.8">U1</text>
<text x="104.5" y="22.8">U2</text>
<text x="104.7" y="18.9">T1</text>
<text x="206.8" y="18.9">C2</text>
<text x="207" y="20.8">B2</text>
<text x="207" y="22.8">E1</text>
<text x="104.5" y="26.6">R3</text>
<text x="104.5" y="28.5">R2</text>
<text x="104.6" y="24.7">V2</text>
<text x="141.3" y="26.3">VREF_DDR3</text>
<text x="206.8" y="24.7">D1</text>
<text x="206.8" y="28.5">D2</text>
<text x="207" y="26.6">E2</text>
<text x="39" y="30.2">VREF_DDR3</text>
<text x="104.1" y="30.5">W2</text>
<text x="104.1" y="34.3">W1</text>
<text x="104.7" y="32.4">Y2</text>
<text x="206.8" y="30.5">G1</text>
<text x="207" y="32.4">F1</text>
<text x="207" y="34.3">F3</text>
<text x="104.5" y="38.2">U3</text>
<text x="104.6" y="40.1">V3</text>
<text x="104.7" y="36.3">Y1</text>
<text x="207" y="36.3">E3</text>
<text x="207" y="38.2">K1</text>
<text x="207.2" y="40.1">J1</text>
<text x="103.5" y="42.1">AA1</text>
<text x="103.5" y="44">AB1</text>
<text x="103.5" y="45.9">AB3</text>
<text x="103.5" y="47.8">AB2</text>
<text x="206.8" y="44">G2</text>
<text x="206.8" y="42.1">H2</text>
<text x="207" y="45.9">K2</text>
<text x="207.2" y="47.8">J2</text>
<text x="103.5" y="51.7">AA3</text>
<text x="103.5" y="53.6">AA5</text>
<text x="104.7" y="49.8">Y3</text>
<text x="206.8" y="51.7">H5</text>
<text x="206.8" y="53.6">H3</text>
<text x="207.2" y="49.8">J5</text>
<text x="103.5" y="55.6">AB5</text>
<text x="103.5" y="59.4">AA4</text>
<text x="104.7" y="57.5">Y4</text>
<text x="206.8" y="55.6">G3</text>
<text x="206.8" y="59.4">G4</text>
<text x="206.8" y="57.5">H4</text>
<text x="104.1" y="63.3">W4</text>
<text x="104.5" y="65.2">R4</text>
<text x="104.6" y="61.4">V4</text>
<text x="207" y="61.4">K4</text>
<text x="207.1" y="65.2">L3</text>
<text x="207.2" y="63.3">J4</text>
<text x="104.5" y="71">U5</text>
<text x="104.7" y="67.1">T4</text>
<text x="104.7" y="69.1">T5</text>
<text x="206.7" y="69.1">M1</text>
<text x="207" y="67.1">K3</text>
<text x="207.1" y="71">L1</text>
<text x="104.1" y="72.9">W6</text>
<text x="104.1" y="74.9">W5</text>
<text x="104.5" y="76.8">U6</text>
<text x="141.3" y="76.5">VREF_DDR3</text>
<text x="206.7" y="72.9">M3</text>
<text x="206.7" y="74.9">M2</text>
<text x="207" y="76.8">K6</text>
<text x="39" y="80.4">VREF_DDR3</text>
<text x="104.5" y="80.7">R6</text>
<text x="104.6" y="78.7">V5</text>
<text x="104.7" y="82.6">T6</text>
<text x="207.1" y="80.7">L5</text>
<text x="207.1" y="82.6">L4</text>
<text x="207.2" y="78.7">J6</text>
<text x="103.5" y="86.4">AA6</text>
<text x="104.6" y="88.4">V7</text>
<text x="104.7" y="84.5">Y6</text>
<text x="206.8" y="84.5">N4</text>
<text x="206.8" y="86.4">N3</text>
<text x="206.8" y="88.4">R1</text>
<text x="103.5" y="92.2">AB7</text>
<text x="103.5" y="94.2">AB6</text>
<text x="104.1" y="90.3">W7</text>
<text x="207" y="90.3">P1</text>
<text x="207" y="92.2">P5</text>
<text x="207" y="94.2">P4</text>
<text x="103.5" y="100">AA8</text>
<text x="103.5" y="101.9">AB8</text>
<text x="104.6" y="96.1">V9</text>
<text x="104.6" y="98">V8</text>
<text x="206.7" y="100">M6</text>
<text x="206.7" y="101.9">M5</text>
<text x="206.8" y="98">N2</text>
<text x="207" y="96.1">P2</text>
<text x="104.1" y="107.7">W9</text>
<text x="104.7" y="103.8">Y8</text>
<text x="104.7" y="105.7">Y7</text>
<text x="206.8" y="105.7">N5</text>
<text x="207" y="103.8">P6</text>
<text x="207.1" y="107.7">L6</text>
<text x="104.5" y="111.5">U7</text>
<text x="104.7" y="109.6">Y9</text>
<text x="96.5" y="123.2">VDD_3V3</text>
<text x="179.5" y="123.2">VDD_1V35 VDD_1V35</text>
<text x="120.3" y="127">10</text>
<text x="121.2" y="130.8">9</text>
<text x="148.1" y="127">1</text>
<text x="121.2" y="136.6">7</text>
<text x="148.1" y="132.8">2</text>
<text x="148.1" y="136.6">3</text>
<text x="148.1" y="138.6">5</text>
<text x="148.1" y="142.4">6</text>
<text x="160.2" y="143.3">VREF_DDR3</text>
<text x="181.5" y="139.4">VTT_DDR3</text>
<text x="132.8" y="151" transform="rotate(-90 132.8 151)">4</text>
<text x="134.7" y="151" transform="rotate(-90 134.7 151)">8</text>
<text x="136.6" y="152" transform="rotate(-90 136.6 152)">11</text>
<text x="222" y="173.4">Title</text>
<text x="222" y="179.2">Size</text>
<text x="229.7" y="179.2">Document Number</text>
<text x="285.7" y="179.2">Rev</text>
<text x="222" y="185">Date:</text>
<text x="232.1" y="185">Tuesday, December 19, 2023</text>
<text x="260.6" y="185">Sheet</text>
<text x="270.2" y="185">6</text>
<text x="276.1" y="185">of</text>
<text x="281.8" y="185">17</text>
<text x="285.7" y="181.1">1.0</text>
</g>
<g font-size="1.7" fill="#f00">
<text x="166.6" y="16.1">[7] DDR3_DQ6</text>
<text x="61.6" y="20.2">[7] DDR3_A7</text>
<text x="61.6" y="22.1">[7] DDR3_A13</text>
<text x="163.3" y="23.8">[7] DDR3_DQS_P0</text>
<text x="166.6" y="20">[7] DDR3_DQ0</text>
<text x="166.6" y="18">[7] DDR3_DQ2</text>
<text x="166.6" y="21.9">[7] DDR3_DQ4</text>
<text x="61.6" y="25.9">[7] DDR3_A8</text>
<text x="61.6" y="24">[7] DDR3_A9</text>
<text x="163.1" y="25.7">[7] DDR3_DQS_N0</text>
<text x="166.6" y="29.8">[7] DDR3_DM0</text>
<text x="166.6" y="27.7">[7] DDR3_DQ7</text>
<text x="61.6" y="35.6">[7] DDR3_A6</text>
<text x="61.6" y="31.7">[7] DDR3_A11</text>
<text x="61.6" y="33.7">[7] DDR3_A12</text>
<text x="166.6" y="31.5">[7] DDR3_DQ1</text>
<text x="166.6" y="35.4">[7] DDR3_DQ3</text>
<text x="166.6" y="33.5">[7] DDR3_DQ5</text>
<text x="61.6" y="39.5">[7] DDR3_A5</text>
<text x="61.6" y="37.5">[7] DDR3_A10</text>
<text x="165.6" y="41.2">[7] DDR3_DQ12</text>
<text x="165.6" y="39.3">[7] DDR3_DQ14</text>
<text x="61.6" y="43.3">[7] DDR3_nWE</text>
<text x="61.6" y="47.2">[7] DDR3_nCS</text>
<text x="61.6" y="45.3">[7] DDR3_A4</text>
<text x="163.3" y="47">[7] DDR3_DQS_P1</text>
<text x="165.6" y="43.1">[7] DDR3_DQ10</text>
<text x="166.6" y="45.3">[7] DDR3_DM1</text>
<text x="61.6" y="53">[7] DDR3_BA0</text>
<text x="61.6" y="51.1">[7] DDR3_BA1</text>
<text x="61.6" y="49.1">[7] DDR3_A1</text>
<text x="163.1" y="48.9">[7] DDR3_DQS_N1</text>
<text x="165.6" y="52.8">[7] DDR3_DQ11</text>
<text x="165.6" y="50.8">[7] DDR3_DQ13</text>
<text x="61.6" y="58.8">[7] DDR3_BA2</text>
<text x="61.6" y="54.9">[7] DDR3_A2</text>
<text x="61.6" y="56.9">[7] DDR3_A3</text>
<text x="165.6" y="58.6">[7] DDR3_DQ15</text>
<text x="166.6" y="54.7">[7] DDR3_DQ8</text>
<text x="166.6" y="56.6">[7] DDR3_DQ9</text>
<text x="61.6" y="60.7">[7] DDR3_A0</text>
<text x="61.6" y="62.6">[7] DDR3_nRAS</text>
<text x="61.6" y="64.6">[7] DDR3_nCAS</text>
<text x="165.6" y="64.3">[7] DDR3_DQ22</text>
<text x="28.6" y="66.3">[4] CLK_P_200M</text>
<text x="28.6" y="68.2">[4] CLK_N_200M</text>
<text x="61.6" y="70.4">[7] DDR3_CKE</text>
<text x="163.3" y="70.1">[7] DDR3_DQS_P2</text>
<text x="165.6" y="66.3">[7] DDR3_DQ18</text>
<text x="165.6" y="68.2">[7] DDR3_DQ20</text>
<text x="61.6" y="72.3">[7] DDR3_ODT</text>
<text x="61.6" y="74.2">[7] DDR3_nRESET</text>
<text x="61.6" y="76.2">[7] DDR3_A14</text>
<text x="163.1" y="72.1">[7] DDR3_DQS_N2</text>
<text x="165.6" y="74">[7] DDR3_DQ17</text>
<text x="165.6" y="77.9">[7] DDR3_DQ21</text>
<text x="166.6" y="76.2">[7] DDR3_DM2</text>
<text x="165.6" y="83.6">[7] DDR3_DQ16</text>
<text x="165.6" y="79.8">[7] DDR3_DQ19</text>
<text x="165.6" y="81.7">[7] DDR3_DQ23</text>
<text x="165.6" y="85.6">[7] DDR3_DQ25</text>
<text x="165.6" y="89.4">[7] DDR3_DQ26</text>
<text x="163.1" y="95.2">[7] DDR3_DQS_N3</text>
<text x="163.3" y="93.3">[7] DDR3_DQS_P3</text>
<text x="165.6" y="91.4">[7] DDR3_DQ24</text>
<text x="165.6" y="99.1">[7] DDR3_DQ27</text>
<text x="165.6" y="101">[7] DDR3_DQ28</text>
<text x="165.6" y="97.2">[7] DDR3_DQ31</text>
<text x="165.6" y="106.8">[7] DDR3_DQ29</text>
<text x="165.6" y="104.9">[7] DDR3_DQ30</text>
<text x="166.6" y="103.2">[7] DDR3_DM3</text>
</g>
<g font-size="1.7" fill="#004080">
<text x="211.4" y="14.4">IO_0_35</text>
<text x="211.4" y="16.3">IO_L1P_T0_AD4P_35</text>
<text x="109.1" y="18.2">IO_0_34</text>
<text x="109.1" y="20.1">IO_L1P_T0_34</text>
<text x="109.1" y="22.1">IO_L1N_T0_34</text>
<text x="211.4" y="18.2">IO_L1N_T0_AD4N_35</text>
<text x="211.4" y="20.1">IO_L2P_T0_AD12P_35</text>
<text x="211.4" y="22.1">IO_L2N_T0_AD12N_35</text>
<text x="109.1" y="24">IO_L2P_T0_34</text>
<text x="109.1" y="25.9">IO_L2N_T0_34</text>
<text x="109.1" y="27.9">IO_L3P_T0_DQS_34</text>
<text x="109.1" y="29.8">IO_L3N_T0_DQS_34</text>
<text x="211.4" y="24">IO_L3P_T0_DQS_AD5P_35</text>
<text x="211.4" y="25.9">IO_L3N_T0_DQS_AD5N_35</text>
<text x="211.4" y="27.9">IO_L4P_T0_35</text>
<text x="211.4" y="29.8">IO_L4N_T0_35</text>
<text x="109.1" y="31.7">IO_L4P_T0_34</text>
<text x="109.1" y="33.7">IO_L4N_T0_34</text>
<text x="109.1" y="35.6">IO_L5P_T0_34</text>
<text x="211.4" y="31.7">IO_L5P_T0_AD13P_35</text>
<text x="211.4" y="33.7">IO_L5N_T0_AD13N_35</text>
<text x="211.4" y="35.6">IO_L6P_T0_35</text>
<text x="109.1" y="37.5">IO_L5N_T0_34</text>
<text x="109.1" y="39.4">IO_L6P_T0_34</text>
<text x="109.1" y="41.4">IO_L6N_T0_VREF_34</text>
<text x="211.4" y="37.5">IO_L6N_T0_VREF_35</text>
<text x="211.4" y="39.4">IO_L7P_T1_AD6P_35</text>
<text x="211.4" y="41.4">IO_L7N_T1_AD6N_35</text>
<text x="109.1" y="43.3">IO_L7P_T1_34</text>
<text x="109.1" y="45.2">IO_L7N_T1_34</text>
<text x="109.1" y="47.2">IO_L8P_T1_34</text>
<text x="211.4" y="43.3">IO_L8P_T1_AD14P_35</text>
<text x="211.4" y="45.2">IO_L8N_T1_AD14N_35</text>
<text x="211.4" y="47.2">IO_L9P_T1_DQS_AD7P_35</text>
<text x="109.1" y="49.1">IO_L8N_T1_34</text>
<text x="109.1" y="51">IO_L9P_T1_DQS_34</text>
<text x="109.1" y="53">IO_L9N_T1_DQS_34</text>
<text x="211.4" y="49.1">IO_L9N_T1_DQS_AD7N_35</text>
<text x="211.4" y="51">IO_L10P_T1_AD15P_35</text>
<text x="211.4" y="53">IO_L10N_T1_AD15N_35</text>
<text x="109.1" y="54.9">IO_L10P_T1_34</text>
<text x="109.1" y="56.8">IO_L10N_T1_34</text>
<text x="109.1" y="58.7">IO_L11P_T1_SRCC_34</text>
<text x="211.4" y="54.9">IO_L11P_T1_SRCC_35</text>
<text x="211.4" y="56.8">IO_L11N_T1_SRCC_35</text>
<text x="211.4" y="58.7">IO_L12P_T1_MRCC_35</text>
<text x="109.1" y="60.7">IO_L11N_T1_SRCC_34</text>
<text x="109.1" y="62.6">IO_L12P_T1_MRCC_34</text>
<text x="109.1" y="64.5">IO_L12N_T1_MRCC_34</text>
<text x="211.4" y="60.7">IO_L12N_T1_MRCC_35</text>
<text x="211.4" y="62.6">IO_L13P_T2_MRCC_35</text>
<text x="211.4" y="64.5">IO_L13N_T2_MRCC_35</text>
<text x="109.1" y="66.5">IO_L13P_T2_MRCC_34</text>
<text x="109.1" y="68.4">IO_L13N_T2_MRCC_34</text>
<text x="109.1" y="70.3">IO_L14P_T2_SRCC_34</text>
<text x="211.4" y="66.5">IO_L14P_T2_SRCC_35</text>
<text x="211.4" y="68.4">IO_L14N_T2_SRCC_35</text>
<text x="211.4" y="70.3">IO_L15P_T2_DQS_35</text>
<text x="109.1" y="72.3">IO_L14N_T2_SRCC_34</text>
<text x="109.1" y="74.2">IO_L15P_T2_DQS_34</text>
<text x="109.1" y="76.1">IO_L15N_T2_DQS_34</text>
<text x="211.4" y="72.3">IO_L15N_T2_DQS_35</text>
<text x="211.4" y="74.2">IO_L16P_T2_35</text>
<text x="211.4" y="76.1">IO_L16N_T2_35</text>
<text x="109.1" y="78">IO_L16P_T2_34</text>
<text x="109.1" y="80">IO_L16N_T2_34</text>
<text x="109.1" y="81.9">IO_L17P_T2_34</text>
<text x="109.1" y="83.8">IO_L17N_T2_34</text>
<text x="211.4" y="78">IO_L17P_T2_35</text>
<text x="211.4" y="80">IO_L17N_T2_35</text>
<text x="211.4" y="81.9">IO_L18P_T2_35</text>
<text x="211.4" y="83.8">IO_L18N_T2_35</text>
<text x="109.1" y="85.8">IO_L18P_T2_34</text>
<text x="109.1" y="87.7">IO_L18N_T2_34</text>
<text x="109.1" y="89.6">IO_L19P_T3_34</text>
<text x="211.4" y="85.8">IO_L19P_T3_35</text>
<text x="211.4" y="87.7">IO_L19N_T3_VREF_35</text>
<text x="211.4" y="89.6">IO_L20P_T3_35</text>
<text x="109.1" y="91.6">IO_L19N_T3_VREF_34</text>
<text x="109.1" y="93.5">IO_L20P_T3_34</text>
<text x="109.1" y="95.4">IO_L20N_T3_34</text>
<text x="211.4" y="91.6">IO_L20N_T3_35</text>
<text x="211.4" y="93.5">IO_L21P_T3_DQS_35</text>
<text x="211.4" y="95.4">IO_L21N_T3_DQS_35</text>
<text x="109.1" y="97.3">IO_L21P_T3_DQS_34</text>
<text x="109.1" y="99.3">IO_L21N_T3_DQS_34</text>
<text x="109.1" y="101.2">IO_L22P_T3_34</text>
<text x="211.4" y="97.3">IO_L22P_T3_35</text>
<text x="211.4" y="99.3">IO_L22N_T3_35</text>
<text x="211.4" y="101.2">IO_L23P_T3_35</text>
<text x="109.1" y="103.1">IO_L22N_T3_34</text>
<text x="109.1" y="105.1">IO_L23P_T3_34</text>
<text x="109.1" y="107">IO_L23N_T3_34</text>
<text x="211.4" y="103.1">IO_L23N_T3_35</text>
<text x="211.4" y="105.1">IO_L24P_T3_35</text>
<text x="211.4" y="107">IO_L24N_T3_35</text>
<text x="109.1" y="108.9">IO_L24P_T3_34</text>
<text x="109.1" y="110.9">IO_L24N_T3_34</text>
<text x="109.1" y="112.8">IO_25_34</text>
<text x="211.4" y="108.9">IO_25_35</text>
<text x="124.5" y="128.2">VIN</text>
<text x="140.6" y="128.2">REFIN</text>
<text x="124.5" y="137.9">EN</text>
<text x="124.5" y="132.1">PGOOD</text>
<text x="139.3" y="134">VLDOIN</text>
<text x="143.3" y="137.9">VO</text>
<text x="138.6" y="143.7">REFOUT</text>
<text x="139.7" y="139.8">VOSNS</text>
<text x="134" y="147.7" transform="rotate(-90 134 147.7)">PGND</text>
<text x="135.9" y="147.7" transform="rotate(-90 135.9 147.7)">GND</text>
<text x="137.9" y="147.7" transform="rotate(-90 137.9 147.7)">PGND</text>
</g>
<g font-size="1.7" fill="#00f">
<text x="61.6" y="27.9">[7] DDR3_CLK_P</text>
<text x="61.6" y="29.8">[7] DDR3_CLK_N</text>
</g>
<g font-size="1.4">
<text x="30.9" y="1.4">5</text>
<text x="88.8" y="1.4">4</text>
<text x="146.7" y="1.4">3</text>
<text x="204.6" y="1.4">2</text>
<text x="262.6" y="1.4">1</text>
<text x=".5" y="26.1">D</text>
<text x="292" y="26.1">D</text>
<text x=".5" y="71.9">C</text>
<text x="292" y="71.9">C</text>
<text x=".5" y="117.8">B</text>
<text x="292" y="117.8">B</text>
<text x=".5" y="163.6">A</text>
<text x="292" y="163.6">A</text>
<text x="30.9" y="186.8">5</text>
<text x="88.8" y="186.8">4</text>
<text x="146.7" y="186.8">3</text>
<text x="204.6" y="186.8">2</text>
<text x="262.6" y="186.8">1</text>
</g>
</svg>
